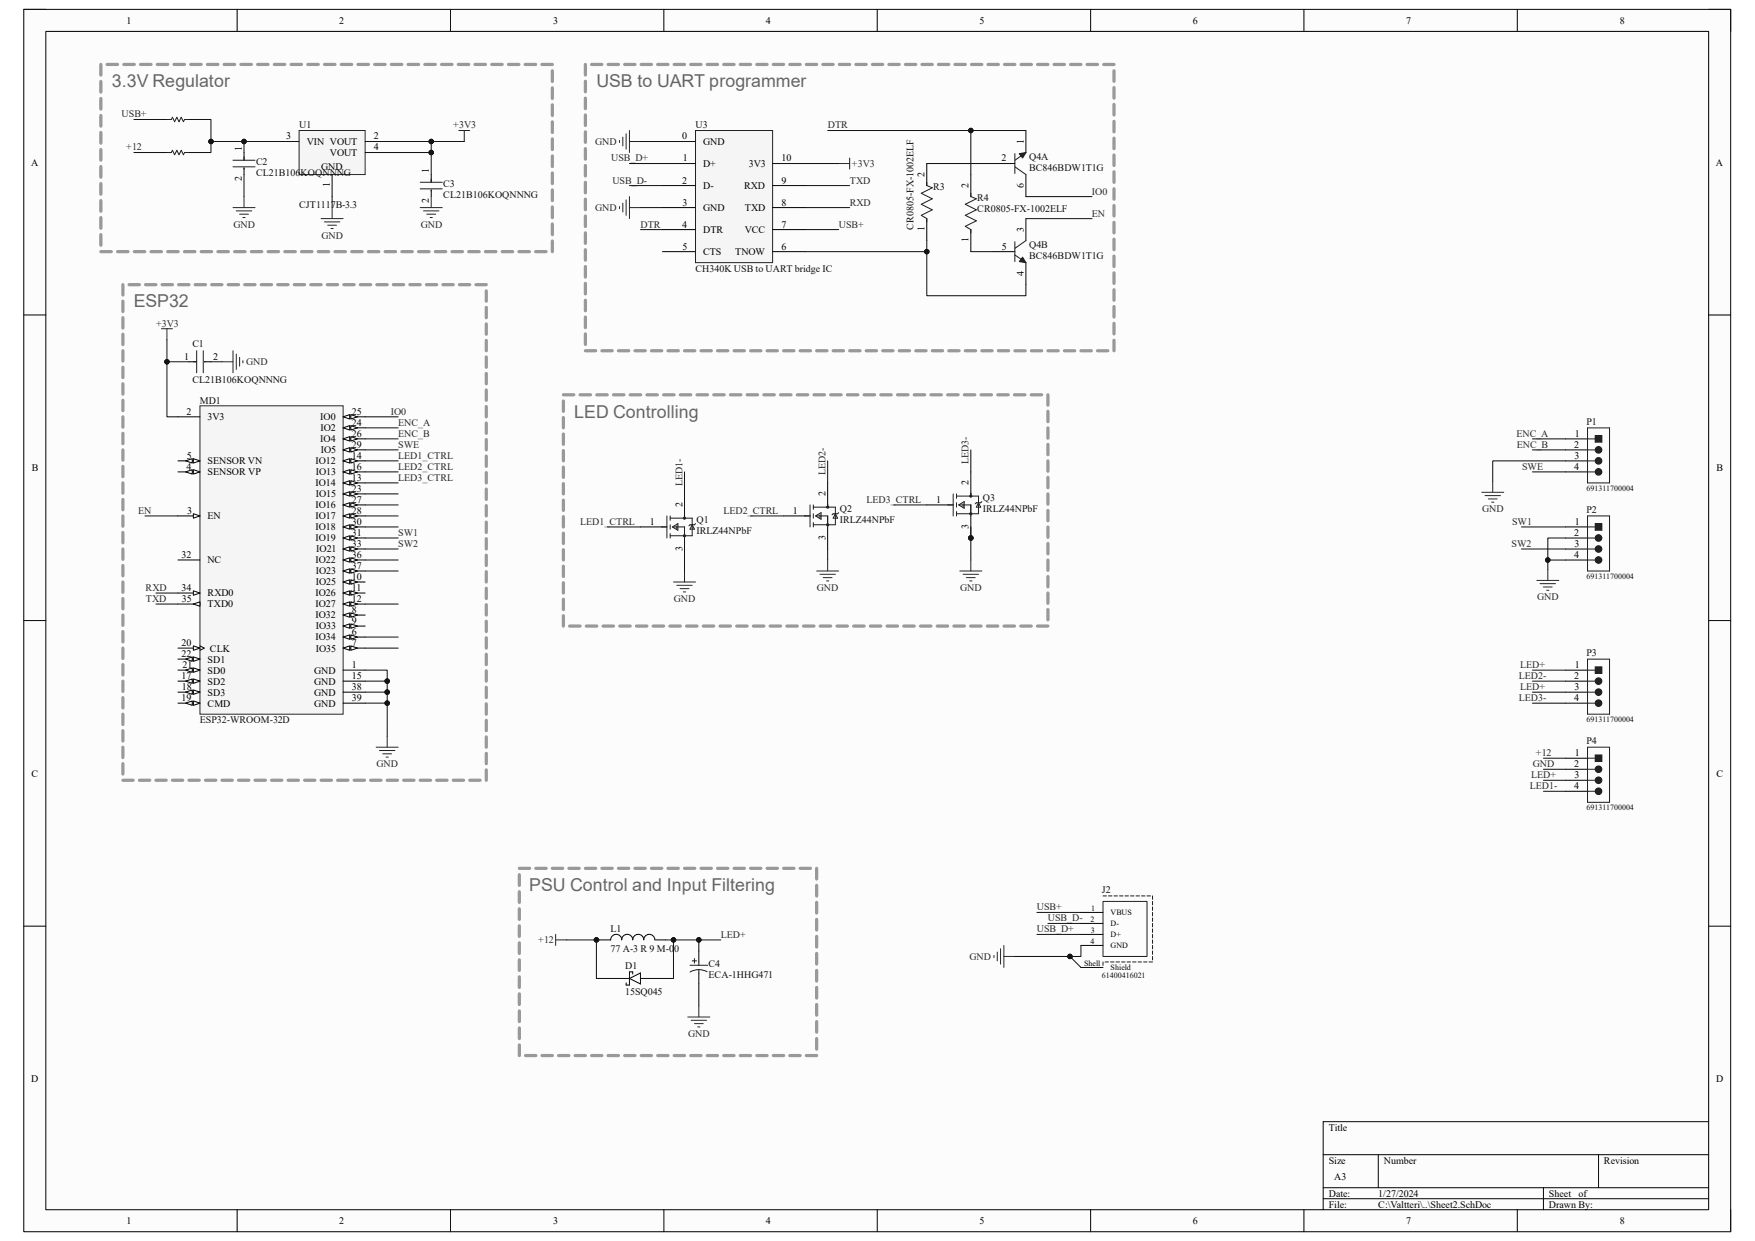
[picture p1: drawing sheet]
<svg xmlns="http://www.w3.org/2000/svg" width="297mm" height="210mm" viewBox="0 0 297 210" stroke-linecap="round" stroke-linejoin="round" font-family="sans-serif">
<path d="M4 1.6h288.9v206.8h-288.9z" fill-rule="evenodd" fill="#fcfcfc"/>
<path d="M4 1.6h288.9v206.8h-288.9z" fill="none" stroke="#000" stroke-width=".17"/>
<path d="M7.8 5.3h281.4v199.4h-281.4z" fill-rule="evenodd" fill="#fcfcfc"/>
<g fill="none" stroke="#000" stroke-width=".17">
<path d="M4 1.6h3.7M7.8 5.3h281.4v199.4h-281.4zM40.1 1.6v3.7M76.2 1.6v3.7M112.3 1.6v3.7M148.5 1.6v3.7M184.6 1.6v3.7M220.7 1.6v3.7M256.8 1.6v3.7M289.2 1.6h3.7v3.7M4 53.3h3.7M289.2 53.3h3.7"/>
<path d="M4 105h3.8M289.2 105h3.7M4 156.7h3.8M289.2 156.7h3.7M223.9 195.4h65.3M233.3 195.4v5.6M270.5 195.4v5.6M289.2 189.8h-65.3v14.9M40.1 204.7v3.7M76.2 204.7v3.7M112.4 204.7v3.7M148.5 204.7v3.7"/>
<path d="M184.6 204.7v3.7M220.7 204.7v3.7M223.9 201h65.3M223.9 202.9h65.3M256.8 204.7v3.7M261.2 201v3.7M292.9 204.7v3.7"/>
</g>
<path d="M33.8 68.7h24.3v52.2h-24.3z" fill-rule="evenodd" fill="#f5f5f5"/>
<path d="M33.8 68.7h24.3v52.2h-24.3z" fill="none" stroke="#262626" stroke-width=".17"/>
<path d="M30.1 70.5h3.7M30.1 78h3.7" fill="none" stroke="#000" stroke-width=".17"/>
<path d="M32.7 77.6l1.1 .4-1.1 .4z" fill="#fbfbfb"/>
<path d="M32.7 77.6l1.1 .4-1.1 .4z" fill="none" stroke="#000" stroke-width=".17"/>
<path d="M31.4 78l1.1-.4v.8z" fill="#fbfbfb"/>
<path d="M30.1 79.9h3.7M31.4 78l1.1-.4v.8z" fill="none" stroke="#000" stroke-width=".17"/>
<path d="M32.7 79.5l1.1 .4-1.1 .3z" fill="#fbfbfb"/>
<path d="M32.7 79.5l1.1 .4-1.1 .3z" fill="none" stroke="#000" stroke-width=".17"/>
<path d="M31.4 79.9l1.1-.4v.7z" fill="#fbfbfb"/>
<path d="M31.4 79.9l1.1-.4v.7zM58.1 70.5h3.7" fill="none" stroke="#000" stroke-width=".17"/>
<path d="M58.1 70.5l1.1-.3v.7z" fill="#fbfbfb"/>
<path d="M58.1 70.5l1.1-.3v.7z" fill="none" stroke="#000" stroke-width=".17"/>
<path d="M59.4 70.2l1.1 .3-1.1 .4z" fill="#fbfbfb"/>
<path d="M58.1 72.4h3.7M59.4 70.2l1.1 .3-1.1 .4z" fill="none" stroke="#000" stroke-width=".17"/>
<path d="M58.1 72.4l1.1-.4v.8z" fill="#fbfbfb"/>
<path d="M58.1 72.4l1.1-.4v.8z" fill="none" stroke="#000" stroke-width=".17"/>
<path d="M59.4 72l1.1 .4-1.1 .4z" fill="#fbfbfb"/>
<path d="M58.1 74.3h3.7M59.4 72l1.1 .4-1.1 .4z" fill="none" stroke="#000" stroke-width=".17"/>
<path d="M58.1 74.3l1.1-.4v.7z" fill="#fbfbfb"/>
<path d="M58.1 74.3l1.1-.4v.7z" fill="none" stroke="#000" stroke-width=".17"/>
<path d="M59.4 73.9l1.1 .4-1.1 .3z" fill="#fbfbfb"/>
<path d="M58.1 76.1h3.7M59.4 73.9l1.1 .4-1.1 .3z" fill="none" stroke="#000" stroke-width=".17"/>
<path d="M58.1 76.1l1.1-.3v.7z" fill="#fbfbfb"/>
<path d="M58.1 76.1l1.1-.3v.7z" fill="none" stroke="#000" stroke-width=".17"/>
<path d="M59.4 75.8l1.1 .3-1.1 .4z" fill="#fbfbfb"/>
<path d="M58.1 78h3.7M59.4 75.8l1.1 .3-1.1 .4z" fill="none" stroke="#000" stroke-width=".17"/>
<path d="M58.1 78l1.1-.4v.8z" fill="#fbfbfb"/>
<path d="M58.1 78l1.1-.4v.8z" fill="none" stroke="#000" stroke-width=".17"/>
<path d="M59.4 77.6l1.1 .4-1.1 .4z" fill="#fbfbfb"/>
<path d="M58.1 79.9h3.7M59.4 77.6l1.1 .4-1.1 .4z" fill="none" stroke="#000" stroke-width=".17"/>
<path d="M58.1 79.9l1.1-.4v.7z" fill="#fbfbfb"/>
<path d="M58.1 79.9l1.1-.4v.7z" fill="none" stroke="#000" stroke-width=".17"/>
<path d="M59.4 79.5l1.1 .4-1.1 .3z" fill="#fbfbfb"/>
<path d="M59.4 79.5l1.1 .4-1.1 .3zM58.1 81.7h3.7" fill="none" stroke="#000" stroke-width=".17"/>
<path d="M58.1 81.7l1.1-.4v.8z" fill="#fbfbfb"/>
<path d="M58.1 81.7l1.1-.4v.8z" fill="none" stroke="#000" stroke-width=".17"/>
<path d="M59.4 81.3l1.1 .4-1.1 .4z" fill="#fbfbfb"/>
<path d="M58.1 83.6h3.7M59.4 81.3l1.1 .4-1.1 .4z" fill="none" stroke="#000" stroke-width=".17"/>
<path d="M58.1 83.6l1.1-.4v.8z" fill="#fbfbfb"/>
<path d="M58.1 83.6l1.1-.4v.8z" fill="none" stroke="#000" stroke-width=".17"/>
<path d="M59.4 83.2l1.1 .4-1.1 .4z" fill="#fbfbfb"/>
<path d="M58.1 85.4h3.7M59.4 83.2l1.1 .4-1.1 .4z" fill="none" stroke="#000" stroke-width=".17"/>
<path d="M58.1 85.4l1.1-.3v.7z" fill="#fbfbfb"/>
<path d="M58.1 85.4l1.1-.3v.7z" fill="none" stroke="#000" stroke-width=".17"/>
<path d="M59.4 85.1l1.1 .3-1.1 .4z" fill="#fbfbfb"/>
<path d="M58.1 87.3h3.7M59.4 85.1l1.1 .3-1.1 .4z" fill="none" stroke="#000" stroke-width=".17"/>
<path d="M58.1 87.3l1.1-.4v.8z" fill="#fbfbfb"/>
<path d="M58.1 87.3l1.1-.4v.8z" fill="none" stroke="#000" stroke-width=".17"/>
<path d="M59.4 86.9l1.1 .4-1.1 .4z" fill="#fbfbfb"/>
<path d="M58.1 89.2h3.7M59.4 86.9l1.1 .4-1.1 .4z" fill="none" stroke="#000" stroke-width=".17"/>
<path d="M58.1 89.2l1.1-.4v.8z" fill="#fbfbfb"/>
<path d="M58.1 89.2l1.1-.4v.8z" fill="none" stroke="#000" stroke-width=".17"/>
<path d="M59.4 88.8l1.1 .4-1.1 .4z" fill="#fbfbfb"/>
<path d="M58.1 91h3.7M59.4 88.8l1.1 .4-1.1 .4z" fill="none" stroke="#000" stroke-width=".17"/>
<path d="M58.1 91l1.1-.3v.7z" fill="#fbfbfb"/>
<path d="M58.1 91l1.1-.3v.7z" fill="none" stroke="#000" stroke-width=".17"/>
<path d="M59.4 90.7l1.1 .3-1.1 .4z" fill="#fbfbfb"/>
<path d="M58.1 92.9h3.7M59.4 90.7l1.1 .3-1.1 .4z" fill="none" stroke="#000" stroke-width=".17"/>
<path d="M58.1 92.9l1.1-.4v.8z" fill="#fbfbfb"/>
<path d="M58.1 92.9l1.1-.4v.8z" fill="none" stroke="#000" stroke-width=".17"/>
<path d="M59.4 92.5l1.1 .4-1.1 .4z" fill="#fbfbfb"/>
<path d="M58.1 94.8h3.7M59.4 92.5l1.1 .4-1.1 .4z" fill="none" stroke="#000" stroke-width=".17"/>
<path d="M58.1 94.8l1.1-.4v.7z" fill="#fbfbfb"/>
<path d="M58.1 94.8l1.1-.4v.7z" fill="none" stroke="#000" stroke-width=".17"/>
<path d="M59.4 94.4l1.1 .4-1.1 .3z" fill="#fbfbfb"/>
<path d="M58.1 96.6h3.7M59.4 94.4l1.1 .4-1.1 .3z" fill="none" stroke="#000" stroke-width=".17"/>
<path d="M58.1 96.6l1.1-.3v.7z" fill="#fbfbfb"/>
<path d="M58.1 96.6l1.1-.3v.7z" fill="none" stroke="#000" stroke-width=".17"/>
<path d="M59.4 96.3l1.1 .3-1.1 .4z" fill="#fbfbfb"/>
<path d="M58.1 98.5h3.7M59.4 96.3l1.1 .3-1.1 .4z" fill="none" stroke="#000" stroke-width=".17"/>
<path d="M58.1 98.5l1.1-.4v.8z" fill="#fbfbfb"/>
<path d="M58.1 98.5l1.1-.4v.8z" fill="none" stroke="#000" stroke-width=".17"/>
<path d="M59.4 98.1l1.1 .4-1.1 .4z" fill="#fbfbfb"/>
<path d="M59.4 98.1l1.1 .4-1.1 .4zM58.1 100.4h3.7" fill="none" stroke="#000" stroke-width=".17"/>
<path d="M58.1 100.4l1.1-.4v.7z" fill="#fbfbfb"/>
<path d="M58.1 100.4l1.1-.4v.7z" fill="none" stroke="#000" stroke-width=".17"/>
<path d="M59.4 100l1.1 .4-1.1 .3z" fill="#fbfbfb"/>
<path d="M59.4 100l1.1 .4-1.1 .3zM58.1 102.2h3.7" fill="none" stroke="#000" stroke-width=".17"/>
<path d="M58.1 102.2l1.1-.4v.8z" fill="#fbfbfb"/>
<path d="M58.1 102.2l1.1-.4v.8z" fill="none" stroke="#000" stroke-width=".17"/>
<path d="M59.4 101.8l1.1 .4-1.1 .4z" fill="#fbfbfb"/>
<path d="M58.1 104.1h3.7M59.4 101.8l1.1 .4-1.1 .4z" fill="none" stroke="#000" stroke-width=".17"/>
<path d="M58.1 104.1l1.1-.4v.8z" fill="#fbfbfb"/>
<path d="M58.1 104.1l1.1-.4v.8z" fill="none" stroke="#000" stroke-width=".17"/>
<path d="M59.4 103.7l1.1 .4-1.1 .4z" fill="#fbfbfb"/>
<path d="M58.1 105.9h3.7M59.4 103.7l1.1 .4-1.1 .4z" fill="none" stroke="#000" stroke-width=".17"/>
<path d="M58.1 105.9l1.1-.3v.7z" fill="#fbfbfb"/>
<path d="M58.1 105.9l1.1-.3v.7z" fill="none" stroke="#000" stroke-width=".17"/>
<path d="M59.4 105.6l1.1 .3-1.1 .4z" fill="#fbfbfb"/>
<path d="M58.1 107.8h3.7M59.4 105.6l1.1 .3-1.1 .4z" fill="none" stroke="#000" stroke-width=".17"/>
<path d="M58.1 107.8l1.1-.4v.8z" fill="#fbfbfb"/>
<path d="M58.1 107.8l1.1-.4v.8z" fill="none" stroke="#000" stroke-width=".17"/>
<path d="M59.4 107.4l1.1 .4-1.1 .4z" fill="#fbfbfb"/>
<path d="M58.1 109.7h3.7M59.4 107.4l1.1 .4-1.1 .4z" fill="none" stroke="#000" stroke-width=".17"/>
<path d="M58.1 109.7l1.1-.4v.8z" fill="#fbfbfb"/>
<path d="M58.1 109.7l1.1-.4v.8z" fill="none" stroke="#000" stroke-width=".17"/>
<path d="M59.4 109.3l1.1 .4-1.1 .4z" fill="#fbfbfb"/>
<path d="M30.1 87.3h3.7M59.4 109.3l1.1 .4-1.1 .4z" fill="none" stroke="#000" stroke-width=".17"/>
<path d="M32.7 86.9l1.1 .4-1.1 .4z" fill="#fbfbfb"/>
<path d="M30.1 94.8h3.7M32.7 86.9l1.1 .4-1.1 .4zM30.1 100.4h3.7" fill="none" stroke="#000" stroke-width=".17"/>
<path d="M32.7 100l1.1 .4-1.1 .3z" fill="#fbfbfb"/>
<path d="M32.7 100l1.1 .4-1.1 .3zM30.1 109.7h3.7" fill="none" stroke="#000" stroke-width=".17"/>
<path d="M32.7 109.3l1.1 .4-1.1 .4z" fill="#fbfbfb"/>
<path d="M30.1 119h3.7M32.7 109.3l1.1 .4-1.1 .4zM33.8 109.3l.8 .4-.8 .4" fill="none" stroke="#000" stroke-width=".17"/>
<path d="M32.7 118.6l1.1 .4-1.1 .4z" fill="#fbfbfb"/>
<path d="M32.7 118.6l1.1 .4-1.1 .4z" fill="none" stroke="#000" stroke-width=".17"/>
<path d="M31.4 119l1.1-.4v.8z" fill="#fbfbfb"/>
<path d="M30.1 111.5h3.7M31.4 119l1.1-.4v.8z" fill="none" stroke="#000" stroke-width=".17"/>
<path d="M32.7 111.2l1.1 .3-1.1 .4z" fill="#fbfbfb"/>
<path d="M32.7 111.2l1.1 .3-1.1 .4z" fill="none" stroke="#000" stroke-width=".17"/>
<path d="M31.4 111.5l1.1-.3v.7z" fill="#fbfbfb"/>
<path d="M30.1 113.4h3.7M31.4 111.5l1.1-.3v.7z" fill="none" stroke="#000" stroke-width=".17"/>
<path d="M32.7 113l1.1 .4-1.1 .4z" fill="#fbfbfb"/>
<path d="M32.7 113l1.1 .4-1.1 .4z" fill="none" stroke="#000" stroke-width=".17"/>
<path d="M31.4 113.4l1.1-.4v.8z" fill="#fbfbfb"/>
<path d="M30.1 115.3h3.7M31.4 113.4l1.1-.4v.8z" fill="none" stroke="#000" stroke-width=".17"/>
<path d="M32.7 114.9l1.1 .4-1.1 .3z" fill="#fbfbfb"/>
<path d="M32.7 114.9l1.1 .4-1.1 .3z" fill="none" stroke="#000" stroke-width=".17"/>
<path d="M31.4 115.3l1.1-.4v.7z" fill="#fbfbfb"/>
<path d="M30.1 117.1h3.7M31.4 115.3l1.1-.4v.7z" fill="none" stroke="#000" stroke-width=".17"/>
<path d="M32.7 116.8l1.1 .3-1.1 .4z" fill="#fbfbfb"/>
<path d="M32.7 116.8l1.1 .3-1.1 .4z" fill="none" stroke="#000" stroke-width=".17"/>
<path d="M31.4 117.1l1.1-.3v.7z" fill="#fbfbfb"/>
<path d="M30.1 102.2h3.7M31.4 117.1l1.1-.3v.7z" fill="none" stroke="#000" stroke-width=".17"/>
<path d="M32.7 102.2l1.1-.4v.8z" fill="#fbfbfb"/>
<path d="M32 61.2h1.3M34.6 61.2h1.1M32.7 102.2l1.1-.4v.8zM58.1 113.4h3.7M58.1 115.3h3.7M58.1 117.1h3.7M58.1 119h3.7" fill="none" stroke="#000" stroke-width=".17"/>
<path d="M27.3 55.6h1.9M28.2 55.6v1.9M39.4 59.4v3.7M40 59.9v2.6M37.6 61.2h1.8M40.6 60.5v1.5M41.1 61v.4M63.7 126.4h3.7M64.2 127h2.6M64.8 127.6h1.5M65.3 128.1h.4M65.5 124.6v1.8" fill="none" stroke="#262626" stroke-width=".17"/>
<path d="M33.3 59.4v3.7M34.4 59.4v3.7M32.7 61.2h.6M34.6 61.2h.2" fill="none" stroke="#1c1c1c" stroke-width=".17"/>
<path d="M50.6 22.1h11.2v7.4h-11.2z" fill-rule="evenodd" fill="#f5f5f5"/>
<g fill="none" stroke="#262626" stroke-width=".17">
<path d="M39.4 35.1h3.8M40 35.7h2.6M40.6 36.2h1.4M41.1 36.8h.4M41.3 33.3v1.8M50.6 22.1h11.2v7.4h-11.2zM54.3 37h3.8M54.9 37.6h2.6M55.5 38.1h1.5M56 38.7h.4M56.2 35.1v1.9M71.1 35.1h3.7"/>
<path d="M71.7 35.7h2.6M72.2 36.2h1.5M72.8 36.8h.4M73 33.3v1.8M77.6 22.1h1.9M78.6 22.1v1.8M141.9 27.7h1.9M143.8 26.7v1.9"/>
</g>
<g fill="none" stroke="#000" stroke-width=".17">
<path d="M26.4 25.8h1.8M26.4 20.2h1.8M32 25.8h1.8M32 20.2h1.8M41.3 25.8v1.3M41.3 28.4v1.1M46.9 23.9h3.7M56.2 29.5v3.8M61.8 23.9h3.7M61.8 25.8h3.7M73 29.5v1.3M73 32.1v1.2"/>
<path d="M173.6 37v3.7M168 42.6h3.8M173.6 44.4v3.8"/>
</g>
<g fill="none" stroke="#1c1c1c" stroke-width=".17">
<path d="M28.2 20.2h.8l.2-.4 .4 .8 .3-.8 .4 .8 .4-.8 .3 .8 .2-.4h.8M28.2 25.8h.8l.2-.4 .4 .8 .3-.8 .4 .8 .4-.8 .3 .8 .2-.4h.8M39.4 27.1h3.8M39.4 28.2h3.8M41.3 26.6v.5M41.3 28.4v.2M71.1 30.8h3.7M71.1 32h3.7M73 30.3v.5M73 32.1v.2M171.8 40.9v3.4M171.8 43.1l1.8 1.3"/>
<path d="M173.6 40.7l-1.8 1.3"/>
</g>
<g fill="none" stroke="#999" stroke-width=".55">
<path d="M17.1 10.9v1.8M17.1 13.8v1.8M17.1 16.7v1.8M17.1 19.5v1.8M18.1 10.9h1.8M21 10.9h1.7M23.8 10.9h1.8M26.6 10.9h1.8M29.5 10.9h1.7M32.3 10.9h1.7M35.1 10.9h1.8M37.9 10.9h1.8"/>
<path d="M40.8 10.9h1.7M43.6 10.9h1.8M46.4 10.9h1.8M49.3 10.9h1.7M52.1 10.9h1.8M54.9 10.9h1.8M57.8 10.9h1.7M60.6 10.9h1.7M63.4 10.9h1.8M66.2 10.9h1.8M69.1 10.9h1.7M71.9 10.9h1.8"/>
<path d="M74.7 10.9h1.8M77.6 10.9h1.7M80.4 10.9h1.8M83.2 10.9h1.8M86.1 10.9h1.7M88.9 10.9h1.8M91.7 10.9h1.8M93.5 12v1.8M93.5 14.9v1.8M93.5 17.7v1.8M17.1 22.4v1.8M17.1 25.3v1.8"/>
<path d="M17.1 28.2v1.8M17.1 31.1v1.8M17.1 33.9v1.8M17.1 36.8v1.8M17.1 39.7v1.8M93.5 20.6v1.8M93.5 23.5v1.8M93.5 26.4v1.8M93.5 29.3v1.8M93.5 32.1v1.8M93.5 35v1.8M93.5 37.9v1.8"/>
<path d="M17.1 42.6h1.7M19.9 42.6h1.8M20.8 48.2v1.7M20.8 51v1.7M20.8 53.8v1.7M20.8 56.6v1.7M20.8 59.4v1.7M21.8 48.2h1.8M22.7 42.6h1.8M24.6 48.2h1.8M25.6 42.6h1.7M27.4 48.2h1.8"/>
<path d="M28.4 42.6h1.8M30.2 48.2h1.8M31.2 42.6h1.8M33 48.2h1.8M34 42.6h1.8M35.8 48.2h1.8M36.9 42.6h1.7M38.6 48.2h1.8M39.7 42.6h1.8M41.4 48.2h1.8M42.5 42.6h1.8M44.2 48.2h1.8"/>
<path d="M45.4 42.6h1.7M47 48.2h1.7M48.2 42.6h1.8M49.8 48.2h1.7M51 42.6h1.8M52.6 48.2h1.7M53.9 42.6h1.7M55.4 48.2h1.7M56.7 42.6h1.8M58.2 48.2h1.7M59.5 42.6h1.8M61 48.2h1.7"/>
<path d="M62.3 42.6h1.8M63.8 48.2h1.7M65.2 42.6h1.7M66.6 48.2h1.7M68 42.6h1.8M69.4 48.2h1.7M70.8 42.6h1.8M72.2 48.2h1.7M73.7 42.6h1.7M75 48.2h1.7M76.5 42.6h1.8M77.8 48.2h1.7"/>
<path d="M79.3 42.6h1.8M80.5 48.2h1.8M82.2 42.6h1.7M82.3 49.2v1.8M82.3 52v1.8M82.3 54.8v1.8M82.3 57.6v1.8M85 42.6h1.8M87.8 42.6h1.8M90.7 42.6h1.7M93.5 40.8v1.8M20.8 62.2v1.7"/>
<path d="M20.8 64.9v1.8M20.8 67.7v1.8M20.8 70.5v1.8M20.8 73.3v1.8M20.8 76.1v1.8M20.8 78.9v1.8M82.3 60.4v1.8M82.3 63.2v1.7M82.3 66v1.7M82.3 68.8v1.7M82.3 71.6v1.7M82.3 74.4v1.7"/>
<path d="M82.3 77.2v1.7M82.3 80v1.7M20.8 81.7v1.8M20.8 84.5v1.8M20.8 87.3v1.8M20.8 90.1v1.8M20.8 92.9v1.8M20.8 95.7v1.7M20.8 98.5v1.7M82.3 82.8v1.7M82.3 85.6v1.7M82.3 88.4v1.7"/>
<path d="M82.3 91.2v1.7M82.3 94v1.7M82.3 96.7v1.8M82.3 99.5v1.8M20.8 101.3v1.7M20.8 104.1v1.7M20.8 106.9v1.7M20.8 109.7v1.7M20.8 112.5v1.7M20.8 115.3v1.7M20.8 118.1v1.7M82.3 102.3v1.8"/>
<path d="M82.3 105.1v1.8M82.3 107.9v1.8M82.3 110.7v1.8M82.3 113.5v1.8M82.3 116.3v1.8M82.3 119.1v1.8M20.8 120.9v1.7M20.8 123.7v1.7M20.8 126.4v1.8M20.8 129.2v1.8M20.8 132h1.7M23.6 132h1.7"/>
<path d="M26.4 132h1.7M29.2 132h1.7M32 132h1.7M34.8 132h1.7M37.6 132h1.7M40.4 132h1.7M43.2 132h1.7M46 132h1.7M48.8 132h1.7M51.5 132h1.8M54.3 132h1.8M57.1 132h1.8"/>
<path d="M59.9 132h1.8M62.7 132h1.8M65.5 132h1.8M68.3 132h1.8M71.1 132h1.8M73.9 132h1.8M76.7 132h1.8M79.5 132h1.7M82.3 121.9v1.8M82.3 124.7v1.7M82.3 127.5v1.7M82.3 130.3v1.7"/>
</g>
<path d="M173.1 43.5l.5 .9-1.1-.1z" fill="#1c1c1c"/>
<path d="M171.8 26v3.4M171.8 28.2l1.8 1.3M173.6 25.8l-1.8 1.3M173.1 43.5l.5 .9-1.1-.1z" fill="none" stroke="#1c1c1c" stroke-width=".17"/>
<path d="M168 27.7h3.8M173.6 22.1v3.7M173.6 29.5v3.8" fill="none" stroke="#000" stroke-width=".17"/>
<path d="M172.5 26l1.1-.2-.5 .9z" fill="#1c1c1c"/>
<g fill="none" stroke="#1c1c1c" stroke-width=".17">
<path d="M156.8 30.8v.6l1 .4-1.9 .9 1.9 .9-1.9 1 1.9 .9-1.9 .9 .9 .6v.6M164.3 32.7v.6l.9 .3-1.8 1 1.8 .9-1.8 .9 1.8 1-1.8 .9 .9 .6v.5M172.5 26l1.1-.2-.5 .9zM111.9 89.2h1M112.9 87.3v3.7M113.4 87.7h3.7v3h-3.7M113.4 87.3v.8M113.4 88.8v.8M113.4 90.3v.7M113.8 89.2l.9-.6v1.1zM114 89.2h1.8v1.8M114.5 89v.6"/>
<path d="M115.8 87.1v.6M117.1 88.8l.4 .8h-.7zM117.7 88.6l-.2 .2h-.7l-.2 .2M136.2 87.3h.9M137.1 85.4v3.8M137.6 85.4v.8M137.6 86.9v.8M137.6 88.4v.8M137.6 85.8h3.8v3h-3.8M138 87.3l1-.5v1.1zM138.2 87.3h1.9v1.9M138.8 87.1v.6"/>
<path d="M140.1 85.3v.5M141.4 86.9l.3 .8h-.7zM141.9 86.8l-.2 .1h-.7l-.2 .2M116.8 163.4h3M117.1 162.6h.8M117.5 162.2v.8M118.3 164.1l.7 .1 .7 .2M118.3 164.1l-.8 .1-.7 .3M118.3 162.8v.6M118.3 164.1v.6"/>
<circle cx="115.8" cy="87.7" r=".19"/>
<circle cx="115.8" cy="90.7" r=".19"/>
<circle cx="140.1" cy="85.8" r=".19"/>
<circle cx="140.1" cy="88.8" r=".19"/>
</g>
<g fill="none" stroke="#000" stroke-width=".17">
<path d="M156.8 27.7v3.7M156.8 37v3.7M164.3 29.5v3.8M164.3 38.9v3.7M108.4 89.2h3.7M115.8 83.6v3.7M115.8 91v3.8M132.6 87.3h3.7M140.1 81.7v3.7M140.1 89.2v3.7M105.2 159a.95 .95 0 0 0-.9-.9 .95 .95 0 0 0-1 1h-1.8M107.1 159a.95 .95 0 0 0-1-.9 .95 .95 0 0 0-.9 1"/>
<path d="M109 159a.95 .95 0 0 0-1-.9 .95 .95 0 0 0-.9 1M110.8 159.1h1.9M110.8 159a.95 .95 0 0 0-.9-.9 .95 .95 0 0 0-1 1M104.7 165.6h1.8M106.5 165.6l1.9-.9v1.8zM107.1 164.8v-.3h-.6v2.2h-.5v-.4M108.4 165.6h1.9M118.3 160.9v1.9M118.3 164.7v1.8"/>
</g>
<g fill="none" stroke="#999" stroke-width=".55">
<path d="M99.1 10.9v1.8M99.1 13.8v1.7M99.1 16.6v1.8M99.1 19.5v1.7M100.1 10.9h1.8M102.9 10.9h1.8M105.7 10.9h1.8M108.5 10.9h1.8M111.3 10.9h1.7M114.1 10.9h1.7M116.9 10.9h1.7M119.7 10.9h1.7"/>
<path d="M122.5 10.9h1.7M125.3 10.9h1.7M128.1 10.9h1.7M130.9 10.9h1.7M133.7 10.9h1.7M136.5 10.9h1.7M139.3 10.9h1.7M142 10.9h1.8M144.8 10.9h1.8M147.6 10.9h1.8M150.4 10.9h1.8M153.2 10.9h1.8"/>
<path d="M156 10.9h1.8M158.8 10.9h1.8M161.6 10.9h1.8M164.4 10.9h1.8M167.2 10.9h1.8M170 10.9h1.8M172.8 10.9h1.8M175.6 10.9h1.7M178.4 10.9h1.7M181.2 10.9h1.7M184 10.9h1.7M186.8 10.9h1.7"/>
<path d="M188.5 12v1.8M188.5 14.8v1.8M188.5 17.7v1.8M99.1 22.3v1.8M99.1 25.2v1.7M99.1 28v1.8M99.1 30.9v1.7M99.1 33.7v1.8M99.1 36.6v1.7M99.1 39.4v1.8M188.5 20.5v1.8M188.5 23.4v1.8"/>
<path d="M188.5 26.2v1.8M188.5 29.1v1.8M188.5 31.9v1.8M188.5 34.8v1.8M188.5 37.6v1.8M99.1 42.3v1.7M99.1 45.1v1.8M99.1 48v1.7M99.1 50.8v1.8M99.1 53.7v1.7M99.1 56.5v1.8M99.1 59.4h1.7"/>
<path d="M101.9 59.4h1.7M104.7 59.4h1.7M107.5 59.4h1.7M110.3 59.4h1.7M113 59.4h1.8M115.8 59.4h1.8M118.6 59.4h1.8M121.4 59.4h1.8M124.2 59.4h1.8M127 59.4h1.8M129.8 59.4h1.8M132.6 59.4h1.8"/>
<path d="M135.4 59.4h1.8M138.2 59.4h1.8M141 59.4h1.7M143.8 59.4h1.7M146.6 59.4h1.7M149.4 59.4h1.7M152.2 59.4h1.7M155 59.4h1.7M157.8 59.4h1.7M160.6 59.4h1.7M163.4 59.4h1.7M166.2 59.4h1.7"/>
<path d="M169 59.4h1.7M171.8 59.4h1.7M174.6 59.4h1.7M177.3 59.4h1.8M180.1 59.4h1.8M182.9 59.4h1.8M185.7 59.4h1.8M188.5 40.5v1.8M188.5 43.3v1.8M188.5 46.2v1.8M188.5 49v1.8M188.5 51.9v1.8"/>
<path d="M188.5 54.7v1.8M188.5 57.6v1.8M87.9 148v1.8M87.9 150.9v1.8M87.9 153.8v1.8M87.9 156.7v1.8M87.9 159.6v1.8M87.9 146.9h1.7M90.7 146.9h1.7M93.5 146.9h1.7M96.3 146.9h1.7M99.1 146.9h1.7"/>
<path d="M101.9 146.9h1.7M104.7 146.9h1.7M107.5 146.9h1.7M110.3 146.9h1.7M113 146.9h1.8M115.8 146.9h1.8M118.6 146.9h1.8M121.4 146.9h1.8M124.2 146.9h1.8M127 146.9h1.8M129.8 146.9h1.8M132.6 146.9h1.8"/>
<path d="M135.4 146.9h1.8M138.2 146.9v1.8M138.2 149.8v1.8M138.2 152.7v1.8M138.2 155.6v1.8M138.2 158.5v1.8M87.9 162.4v1.8M87.9 165.3v1.8M87.9 168.2v1.8M87.9 171.1v1.8M87.9 174v1.8M87.9 176.8v1.8"/>
<path d="M88.9 178.6h1.8M91.7 178.6h1.8M94.5 178.6h1.8M97.3 178.6h1.8M100.1 178.6h1.8M102.9 178.6h1.8M105.7 178.6h1.8M108.5 178.6h1.8M111.3 178.6h1.8M114.1 178.6h1.7M116.9 178.6h1.7M119.7 178.6h1.7"/>
<path d="M122.5 178.6h1.7M125.3 178.6h1.7M128.1 178.6h1.7M130.9 178.6h1.7M133.7 178.6h1.7M136.5 178.6h1.7M138.2 161.4v1.8M138.2 164.2v1.8M138.2 167.1v1.8M138.2 170v1.8M138.2 172.9v1.8M138.2 175.8v1.8"/>
</g>
<g fill="none" stroke="#262626" stroke-width=".17">
<path d="M114 98.5h3.7M114.5 99.1h2.6M115.1 99.6h1.5M115.8 96.6v1.9M138.2 96.6h3.7M138.8 97.2h2.6M139.3 97.8h1.5M139.9 98.3h.4M140.1 94.8v1.8M115.7 100.2h.3M94 158.1v1.9M94 159.1h1.9"/>
<path d="M116.4 172.1h3.7M117 172.7h2.6M117.5 173.2h1.5M118.1 173.8h.4M118.3 170.2v1.9"/>
</g>
<circle cx="164.3" cy="91" r=".37" fill="#0e0e0e"/>
<circle cx="164.3" cy="91" r=".37" fill="none" stroke="#0e0e0e" stroke-width=".17"/>
<path d="M156.8 85.4h3.8M164.3 87.3v3.7" fill="none" stroke="#000" stroke-width=".17"/>
<circle cx="164.3" cy="91" r=".37" fill="#0e0e0e"/>
<circle cx="164.3" cy="91" r=".37" fill="none" stroke="#0e0e0e" stroke-width=".17"/>
<path d="M164.3 79.9v3.7" fill="none" stroke="#000" stroke-width=".17"/>
<g fill="none" stroke="#1c1c1c" stroke-width=".17">
<path d="M160.4 85.4h.9M161.3 83.6v3.7M161.9 83.6v.7M161.9 85.1v.7M161.9 86.6v.7M161.9 84h3.7v2.9h-3.7M162.2 85.4l1-.5v1.1zM162.4 85.4h1.9v1.9M163 85.3v.5M164.3 83.4v.6M165.6 85.1l.4 .7h-.8zM166.2 84.9l-.2 .2h-.8l-.2 .2"/>
<circle cx="164.3" cy="84" r=".19"/>
<circle cx="164.3" cy="86.9" r=".19"/>
</g>
<path d="M162.4 96.6h3.8M163 97.2h2.6M163.6 97.8h1.4M164.1 98.3h.4M164.3 94.8v1.8" fill="none" stroke="#262626" stroke-width=".17"/>
<g fill="none" stroke="#999" stroke-width=".55">
<path d="M95.3 67.9v1.7M95.3 70.7v1.7M95.3 73.5v1.7M95.3 76.2v1.8M95.3 79v1.8M95.3 66.8h1.8M98.2 66.8h1.7M101 66.8h1.8M103.8 66.8h1.8M106.7 66.8h1.7M109.5 66.8h1.7M112.3 66.8h1.8"/>
<path d="M115.1 66.8h1.8M118 66.8h1.7M120.8 66.8h1.8M123.6 66.8h1.8M126.4 66.8h1.8M129.3 66.8h1.7M132.1 66.8h1.8M134.9 66.8h1.8M137.8 66.8h1.7M140.6 66.8h1.8M143.4 66.8h1.8M146.2 66.8h1.8"/>
<path d="M149.1 66.8h1.7M151.9 66.8h1.8M154.7 66.8h1.8M157.5 66.8h1.8M160.4 66.8h1.7M163.2 66.8h1.8M166 66.8h1.8M168.9 66.8h1.7M171.7 66.8h1.8M174.5 66.8h1.8M177.3 66.8v1.8M177.3 69.6v1.8"/>
<path d="M177.3 72.4v1.8M177.3 75.2v1.8M177.3 78v1.7M95.3 81.8v1.8M95.3 84.6v1.8M95.3 87.4v1.8M95.3 90.2v1.8M95.3 93v1.8M95.3 95.8v1.8M95.3 98.6v1.8M177.3 80.8v1.7M177.3 83.6v1.7"/>
<path d="M177.3 86.4v1.7M177.3 89.2v1.7M177.3 92v1.7M177.3 94.8v1.7M177.3 97.6v1.7M95.3 101.4v1.8M95.3 104.2v1.7M96.4 105.9h1.8M99.2 105.9h1.8M102.1 105.9h1.7M104.9 105.9h1.8M107.7 105.9h1.8"/>
<path d="M110.5 105.9h1.8M113.4 105.9h1.7M116.2 105.9h1.8M119 105.9h1.8M121.9 105.9h1.7M124.7 105.9h1.7M127.5 105.9h1.8M130.3 105.9h1.8M133.2 105.9h1.7M136 105.9h1.8M138.8 105.9h1.8M141.6 105.9h1.8"/>
<path d="M144.5 105.9h1.7M147.3 105.9h1.8M150.1 105.9h1.8M153 105.9h1.7M155.8 105.9h1.7M158.6 105.9h1.8M161.4 105.9h1.8M164.3 105.9h1.7M167.1 105.9h1.8M169.9 105.9h1.8M172.8 105.9h1.7M175.6 105.9h1.7"/>
<path d="M177.3 100.4v1.7M177.3 103.2v1.7"/>
</g>
<circle cx="270.5" cy="91" r=".56" fill="#1c1c1c"/>
<g fill="none" stroke="#1c1c1c" stroke-width=".17">
<path d="M268.7 91h1.3M268.7 89.2h1.3"/>
<circle cx="270.5" cy="91" r=".56"/>
</g>
<path d="M264.9 91h3.8M264.9 89.2h3.8" fill="none" stroke="#000" stroke-width=".17"/>
<path d="M270 88.6h1.1v1.1h-1.1z" fill-rule="evenodd" fill="#1c1c1c"/>
<path d="M270 88.6h1.1v1.1h-1.1z" fill="none" stroke="#1c1c1c" stroke-width=".17"/>
<circle cx="270.5" cy="94.8" r=".56" fill="#1c1c1c"/>
<circle cx="270.5" cy="94.8" r=".56" fill="none" stroke="#1c1c1c" stroke-width=".17"/>
<circle cx="270.5" cy="92.9" r=".56" fill="#1c1c1c"/>
<g fill="none" stroke="#1c1c1c" stroke-width=".17">
<path d="M268.7 92.9h1.3M268.7 94.8h1.3M268.7 87.3h3.7v9.3h-3.7z"/>
<circle cx="270.5" cy="92.9" r=".56"/>
</g>
<path d="M264.9 92.9h3.8M264.9 94.8h3.8" fill="none" stroke="#000" stroke-width=".17"/>
<path d="M260.1 98.2h3.7M260.6 98.8h2.6M261.2 99.3h1.5M261.8 99.9h.3M261.9 96.4v1.8" fill="none" stroke="#262626" stroke-width=".17"/>
<circle cx="270.5" cy="76.1" r=".56" fill="#1c1c1c"/>
<g fill="none" stroke="#1c1c1c" stroke-width=".17">
<path d="M268.7 76.1h1.3M268.7 74.3h1.3"/>
<circle cx="270.5" cy="76.1" r=".56"/>
</g>
<path d="M264.9 76.1h3.8M264.9 74.3h3.8" fill="none" stroke="#000" stroke-width=".17"/>
<path d="M270 73.7h1.1v1.1h-1.1z" fill-rule="evenodd" fill="#1c1c1c"/>
<path d="M270 73.7h1.1v1.1h-1.1z" fill="none" stroke="#1c1c1c" stroke-width=".17"/>
<circle cx="270.5" cy="79.9" r=".56" fill="#1c1c1c"/>
<circle cx="270.5" cy="79.9" r=".56" fill="none" stroke="#1c1c1c" stroke-width=".17"/>
<circle cx="270.5" cy="78" r=".56" fill="#1c1c1c"/>
<g fill="none" stroke="#1c1c1c" stroke-width=".17">
<path d="M268.7 78h1.3M268.7 79.9h1.3M268.7 72.4h3.7v9.3h-3.7z"/>
<circle cx="270.5" cy="78" r=".56"/>
</g>
<path d="M264.9 78h3.8M264.9 79.9h3.8" fill="none" stroke="#000" stroke-width=".17"/>
<path d="M250.8 83.3h3.7M251.3 83.9h2.6M251.9 84.4h1.5M252.4 85h.4M252.6 81.4v1.9" fill="none" stroke="#262626" stroke-width=".17"/>
<circle cx="270.5" cy="130.2" r=".56" fill="#1c1c1c"/>
<g fill="none" stroke="#1c1c1c" stroke-width=".17">
<path d="M268.7 130.2h1.3M268.7 128.3h1.3"/>
<circle cx="270.5" cy="130.2" r=".56"/>
</g>
<path d="M264.9 130.2h3.8M264.9 128.3h3.8" fill="none" stroke="#000" stroke-width=".17"/>
<path d="M270 127.8h1.1v1.1h-1.1z" fill-rule="evenodd" fill="#1c1c1c"/>
<path d="M270 127.8h1.1v1.1h-1.1z" fill="none" stroke="#1c1c1c" stroke-width=".17"/>
<circle cx="270.5" cy="133.9" r=".56" fill="#1c1c1c"/>
<circle cx="270.5" cy="133.9" r=".56" fill="none" stroke="#1c1c1c" stroke-width=".17"/>
<circle cx="270.5" cy="132" r=".56" fill="#1c1c1c"/>
<g fill="none" stroke="#1c1c1c" stroke-width=".17">
<path d="M268.7 132h1.3M268.7 133.9h1.3M268.7 126.4h3.7v9.4h-3.7z"/>
<circle cx="270.5" cy="132" r=".56"/>
</g>
<path d="M264.9 132h3.8M264.9 133.9h3.8" fill="none" stroke="#000" stroke-width=".17"/>
<circle cx="270.5" cy="115.3" r=".56" fill="#1c1c1c"/>
<g fill="none" stroke="#1c1c1c" stroke-width=".17">
<path d="M268.7 115.3h1.3M268.7 113.4h1.3"/>
<circle cx="270.5" cy="115.3" r=".56"/>
</g>
<path d="M264.9 115.3h3.8M264.9 113.4h3.8" fill="none" stroke="#000" stroke-width=".17"/>
<path d="M270 112.9h1.1v1.1h-1.1z" fill-rule="evenodd" fill="#1c1c1c"/>
<path d="M270 112.9h1.1v1.1h-1.1z" fill="none" stroke="#1c1c1c" stroke-width=".17"/>
<circle cx="270.5" cy="119" r=".56" fill="#1c1c1c"/>
<circle cx="270.5" cy="119" r=".56" fill="none" stroke="#1c1c1c" stroke-width=".17"/>
<circle cx="270.5" cy="117.1" r=".56" fill="#1c1c1c"/>
<g fill="none" stroke="#1c1c1c" stroke-width=".17">
<path d="M268.7 117.1h1.3M268.7 119h1.3M268.7 111.5h3.7v9.4h-3.7z"/>
<circle cx="270.5" cy="117.1" r=".56"/>
</g>
<path d="M264.9 117.1h3.8M264.9 119h3.8" fill="none" stroke="#000" stroke-width=".17"/>
<path d="M117.7 22.1h13.1v22.3h-13.1z" fill-rule="evenodd" fill="#f5f5f5"/>
<g fill="none" stroke="#262626" stroke-width=".17">
<path d="M104.8 23.8v.3M104.8 34.9v.4M105.4 23.2v1.5M105.4 34.4v1.5M106 22.6v2.7M106 33.8v2.6M106.5 22.1v3.7M106.5 33.3v3.7M106.5 24h1.9M106.5 35.1h1.9M117.7 22.1h13.1v22.3h-13.1zM169.9 160v3.7"/>
<path d="M168.2 161.7v.3M168.8 161.1v1.5M169.3 160.6v2.6M169.9 161.9h1.9"/>
</g>
<g fill="none" stroke="#000" stroke-width=".17">
<path d="M112.1 27.7h5.6M112.1 31.4h5.6M112.1 35.1h5.6M112.1 38.9h5.6M112.1 24h5.6M130.8 27.7h5.5M130.8 31.4h5.5M130.8 35.1h5.5M130.8 38.9h5.5M112.1 42.6h5.6M130.8 42.6h5.5M182.9 154.4h3.8"/>
<path d="M182.9 156.3h3.8M182.9 158.1h3.8M182.9 160h3.8M182.9 163.7h3.8"/>
</g>
<g fill="none" stroke="#1c1c1c" stroke-width=".17">
<path d="M186.7 152.5h7.4v9.4h-7.4zM186.7 151.6h.6M187.6 151.6h.6M188.5 151.6h.6M189.5 151.6h.5M190.4 151.6h.6M191.3 151.6h.6M192.3 151.6h.5M193.2 151.6h.6M194.1 151.6h.6M195.1 151.6v.6M195.1 152.5v.6"/>
<path d="M195.1 153.5v.6M195.1 154.4v.6M195.1 155.3v.6M195.1 156.3v.6M195.1 157.2v.6M195.1 158.1v.6M195.1 159.1v.5M195.1 160v.6M186.7 162.8v.6M187 162.8h.6M187.9 162.8h.6M188.9 162.8h.6"/>
<path d="M189.8 162.8h.6M190.7 162.8h.6M191.7 162.8h.6M192.6 162.8h.6M193.5 162.8h.6M194.5 162.8h.6M195.1 160.9v.6M195.1 161.9v.5"/>
</g>
<path d="M61.8 115.3h3.7" fill="none" stroke="#0e0e0e" stroke-width=".17"/>
<circle cx="65.5" cy="115.3" r=".37" fill="#0e0e0e"/>
<g fill="none" stroke="#0e0e0e" stroke-width=".17">
<path d="M61.8 117.1h3.7"/>
<circle cx="65.5" cy="115.3" r=".37"/>
</g>
<circle cx="65.5" cy="117.1" r=".37" fill="#0e0e0e"/>
<g fill="none" stroke="#0e0e0e" stroke-width=".17">
<path d="M61.8 119h3.7"/>
<circle cx="65.5" cy="117.1" r=".37"/>
</g>
<circle cx="65.5" cy="119" r=".37" fill="#0e0e0e"/>
<g fill="none" stroke="#0e0e0e" stroke-width=".17">
<path d="M41.3 29.5v3.8M65.5 25.8h7.5M61.8 70.5h5.6M24.5 87.3h5.6"/>
<circle cx="65.5" cy="119" r=".37"/>
</g>
<circle cx="73" cy="25.8" r=".37" fill="#0e0e0e"/>
<g fill="none" stroke="#0e0e0e" stroke-width=".17">
<path d="M73 23.9h5.6"/>
<circle cx="73" cy="25.8" r=".37"/>
</g>
<circle cx="73" cy="23.9" r=".37" fill="#0e0e0e"/>
<g fill="none" stroke="#0e0e0e" stroke-width=".17">
<path d="M22.7 20.2h3.7M22.7 25.8h3.7M46.9 23.9h-5.6v1.9"/>
<circle cx="73" cy="23.9" r=".37"/>
</g>
<circle cx="41.3" cy="23.9" r=".37" fill="#0e0e0e"/>
<g fill="none" stroke="#0e0e0e" stroke-width=".17">
<path d="M41.3 23.9h-5.6v1.9h-1.9"/>
<circle cx="41.3" cy="23.9" r=".37"/>
</g>
<circle cx="35.7" cy="23.9" r=".37" fill="#0e0e0e"/>
<circle cx="35.7" cy="23.9" r=".37" fill="none" stroke="#0e0e0e" stroke-width=".17"/>
<circle cx="41.3" cy="23.9" r=".37" fill="#0e0e0e"/>
<g fill="none" stroke="#0e0e0e" stroke-width=".17">
<path d="M33.8 20.2h1.9v3.7"/>
<circle cx="41.3" cy="23.9" r=".37"/>
</g>
<circle cx="35.7" cy="23.9" r=".37" fill="#0e0e0e"/>
<g fill="none" stroke="#0e0e0e" stroke-width=".17">
<path d="M61.8 78h5.6M61.8 79.9h5.6M61.8 72.4h5.6M61.8 74.3h5.6M61.8 76.1h5.6M61.8 81.7h5.6M61.8 83.6h5.6M61.8 85.4h5.6M26.4 100.4h3.7M26.4 102.2h3.7M61.8 113.4h3.7v11.2"/>
<circle cx="35.7" cy="23.9" r=".37"/>
</g>
<circle cx="65.5" cy="115.3" r=".37" fill="#0e0e0e"/>
<circle cx="65.5" cy="115.3" r=".37" fill="none" stroke="#0e0e0e" stroke-width=".17"/>
<circle cx="65.5" cy="117.1" r=".37" fill="#0e0e0e"/>
<circle cx="65.5" cy="117.1" r=".37" fill="none" stroke="#0e0e0e" stroke-width=".17"/>
<circle cx="65.5" cy="119" r=".37" fill="#0e0e0e"/>
<g fill="none" stroke="#0e0e0e" stroke-width=".17">
<path d="M65.5 23.9h7.5v5.6"/>
<circle cx="65.5" cy="119" r=".37"/>
</g>
<circle cx="73" cy="23.9" r=".37" fill="#0e0e0e"/>
<circle cx="73" cy="23.9" r=".37" fill="none" stroke="#0e0e0e" stroke-width=".17"/>
<circle cx="73" cy="25.8" r=".37" fill="#0e0e0e"/>
<g fill="none" stroke="#0e0e0e" stroke-width=".17">
<path d="M28.2 61.2h3.8"/>
<circle cx="73" cy="25.8" r=".37"/>
</g>
<circle cx="28.2" cy="61.2" r=".37" fill="#0e0e0e"/>
<g fill="none" stroke="#0e0e0e" stroke-width=".17">
<path d="M28.2 57.5v13h1.9M35.7 61.2h1.9"/>
<circle cx="28.2" cy="61.2" r=".37"/>
</g>
<circle cx="28.2" cy="61.2" r=".37" fill="#0e0e0e"/>
<g fill="none" stroke="#0e0e0e" stroke-width=".17">
<path d="M56.2 33.3v1.8M106.5 31.4h5.6M106.5 27.7h5.6M136.3 35.1h7.5M136.3 31.4h7.5M136.3 27.7h5.6M156.8 27.7h11.2M164.3 22.1v7.4M164.3 42.6h3.7M61.8 87.3h5.6M61.8 89.2h5.6M61.8 91h5.6"/>
<path d="M61.8 92.9h5.6M61.8 94.8h5.6M61.8 96.6h5.6M61.8 107.8h5.6M61.8 109.7h5.6M61.8 102.2h5.6"/>
<circle cx="28.2" cy="61.2" r=".37"/>
</g>
<circle cx="164.3" cy="22.1" r=".37" fill="#0e0e0e"/>
<g fill="none" stroke="#0e0e0e" stroke-width=".17">
<path d="M173.6 33.3h11.2M173.6 37h11.2M95.9 159.1h5.6"/>
<circle cx="164.3" cy="22.1" r=".37"/>
</g>
<circle cx="100.9" cy="159.1" r=".37" fill="#0e0e0e"/>
<g fill="none" stroke="#0e0e0e" stroke-width=".17">
<path d="M112.7 159.1h5.6v1.8"/>
<circle cx="100.9" cy="159.1" r=".37"/>
</g>
<circle cx="114" cy="159.1" r=".37" fill="#0e0e0e"/>
<circle cx="114" cy="159.1" r=".37" fill="none" stroke="#0e0e0e" stroke-width=".17"/>
<circle cx="118.3" cy="159.1" r=".37" fill="#0e0e0e"/>
<g fill="none" stroke="#0e0e0e" stroke-width=".17">
<path d="M118.3 159.1h3.7M118.3 166.5v3.7"/>
<circle cx="118.3" cy="159.1" r=".37"/>
</g>
<circle cx="118.3" cy="159.1" r=".37" fill="#0e0e0e"/>
<g fill="none" stroke="#0e0e0e" stroke-width=".17">
<path d="M100.9 159.1v6.5h3.8"/>
<circle cx="118.3" cy="159.1" r=".37"/>
</g>
<circle cx="100.9" cy="159.1" r=".37" fill="#0e0e0e"/>
<g fill="none" stroke="#0e0e0e" stroke-width=".17">
<path d="M114 159.1v6.5h-3.7"/>
<circle cx="100.9" cy="159.1" r=".37"/>
</g>
<circle cx="114" cy="159.1" r=".37" fill="#0e0e0e"/>
<g fill="none" stroke="#0e0e0e" stroke-width=".17">
<path d="M115.8 79.9v3.7M140.1 78v3.7M164.3 76.1v3.8M102.8 89.2h5.6M115.8 94.8v1.8M127 87.3h5.6M140.1 92.9v1.9M164.3 89.2v5.6"/>
<circle cx="114" cy="159.1" r=".37"/>
</g>
<circle cx="164.3" cy="91" r=".37" fill="#0e0e0e"/>
<g fill="none" stroke="#0e0e0e" stroke-width=".17">
<path d="M259.3 74.3h5.6M259.3 76.1h5.6M264.9 78h-12.3v3.4M151.3 85.4h5.5M257.5 92.9h7.4M264.9 91h-3v5.4"/>
<circle cx="164.3" cy="91" r=".37"/>
</g>
<circle cx="261.9" cy="94.8" r=".37" fill="#0e0e0e"/>
<g fill="none" stroke="#0e0e0e" stroke-width=".17">
<path d="M261.9 94.8h3"/>
<circle cx="261.9" cy="94.8" r=".37"/>
</g>
<circle cx="261.9" cy="94.8" r=".37" fill="#0e0e0e"/>
<g fill="none" stroke="#0e0e0e" stroke-width=".17">
<path d="M140.1 22.1h33.5M259.3 79.9h5.6M257.5 89.2h7.4M259.3 113.4h5.6M259.3 117.1h5.6M259.3 115.3h5.6M259.3 119h5.6M261.2 128.3h3.7M261.2 130.2h3.7M261.2 132h3.7M261.2 133.9h3.7"/>
<circle cx="261.9" cy="94.8" r=".37"/>
</g>
<circle cx="164.3" cy="22.1" r=".37" fill="#0e0e0e"/>
<g fill="none" stroke="#0e0e0e" stroke-width=".17">
<path d="M156.8 40.7v1.9"/>
<circle cx="164.3" cy="22.1" r=".37"/>
</g>
<circle cx="156.8" cy="42.6" r=".37" fill="#0e0e0e"/>
<g fill="none" stroke="#0e0e0e" stroke-width=".17">
<path d="M136.3 42.6h20.5v7.4h16.8v-1.8"/>
<circle cx="156.8" cy="42.6" r=".37"/>
</g>
<circle cx="156.8" cy="42.6" r=".37" fill="#0e0e0e"/>
<g fill="none" stroke="#0e0e0e" stroke-width=".17">
<path d="M108.4 38.9h3.7M108.4 24h3.7M108.4 35.1h3.7M136.3 38.9h5.6M175.5 154.4h7.4M175.5 158.1h7.4M177.3 156.3h5.6M182.9 160v1.9h-11.1"/>
<circle cx="156.8" cy="42.6" r=".37"/>
</g>
<circle cx="181.1" cy="161.9" r=".37" fill="#0e0e0e"/>
<g fill="none" stroke="#0e0e0e" stroke-width=".17">
<path d="M181.1 161.9l1.8 1.8"/>
<circle cx="181.1" cy="161.9" r=".37"/>
</g>
<circle cx="181.1" cy="161.9" r=".37" fill="#0e0e0e"/>
<circle cx="181.1" cy="161.9" r=".37" fill="none" stroke="#0e0e0e" stroke-width=".17"/>
<g font-size="3" fill="#666">
<text x="18.9" y="14.7">3.3V Regulator</text>
<text x="100.9" y="14.7">USB to UART programmer</text>
<text x="22.6" y="52">ESP32</text>
<text x="97.2" y="70.7">LED Controlling</text>
<text x="89.6" y="150.8">PSU Control and Input Filtering</text>
</g>
<g font-size="1.7">
<text x="21.4" y="4">1</text>
<text x="57.4" y="4">2</text>
<text x="93.6" y="4">3</text>
<text x="129.6" y="4">4</text>
<text x="165.8" y="4">5</text>
<text x="201.8" y="4">6</text>
<text x="238" y="4">7</text>
<text x="274.1" y="4">8</text>
<text x="48.4" y="23.6">3</text>
<text x="63.3" y="23.6">2</text>
<text x="115.4" y="23.6">0</text>
<text x="5.3" y="28">A</text>
<text x="40.9" y="25.6" transform="rotate(-90 40.9 25.6)">1</text>
<text x="51.9" y="24.5">VIN VOUT</text>
<text x="54.4" y="28.8">GND</text>
<text x="55.8" y="26.4">VOUT</text>
<text x="63.3" y="25.4">4</text>
<text x="72.6" y="29.3" transform="rotate(-90 72.6 29.3)">1</text>
<text x="115.6" y="27.3">1</text>
<text x="119" y="28.2">D+</text>
<text x="119" y="24.5">GND</text>
<text x="126.7" y="28.2">3V3</text>
<text x="132.2" y="27.3">10</text>
<text x="156.5" y="29.9" transform="rotate(-90 156.5 29.9)">2</text>
<text x="169.5" y="27.3">2</text>
<text x="173.3" y="24.3" transform="rotate(-90 173.3 24.3)">1</text>
<text x="290.4" y="28">A</text>
<text x="40.9" y="30.7" transform="rotate(-90 40.9 30.7)">2</text>
<text x="55.8" y="31.7" transform="rotate(-90 55.8 31.7)">1</text>
<text x="72.6" y="34.4" transform="rotate(-90 72.6 34.4)">2</text>
<text x="115.4" y="31.1">2</text>
<text x="115.5" y="34.8">3</text>
<text x="119" y="32">D-</text>
<text x="119" y="35.7">GND</text>
<text x="125.9" y="32">RXD</text>
<text x="126.1" y="35.7">TXD</text>
<text x="132.2" y="34.8">8</text>
<text x="132.2" y="31.1">9</text>
<text x="163.9" y="31.8" transform="rotate(-90 163.9 31.8)">2</text>
<text x="173.3" y="31.8" transform="rotate(-90 173.3 31.8)">6</text>
<text x="115.4" y="38.5">4</text>
<text x="119" y="39.5">DTR</text>
<text x="126" y="39.5">VCC</text>
<text x="132.2" y="38.5">7</text>
<text x="156.5" y="39.1" transform="rotate(-90 156.5 39.1)">1</text>
<text x="163.9" y="41" transform="rotate(-90 163.9 41)">1</text>
<text x="173.3" y="39.2" transform="rotate(-90 173.3 39.2)">3</text>
<text x="115.5" y="42.2">5</text>
<text x="119" y="43.2">CTS</text>
<text x="124.4" y="43.2">TNOW</text>
<text x="132.2" y="42.2">6</text>
<text x="169.5" y="42.2">5</text>
<text x="173.3" y="46.7" transform="rotate(-90 173.3 46.7)">4</text>
<text x="31.2" y="60.9">1</text>
<text x="36.1" y="60.9">2</text>
<text x="31.6" y="70.2">2</text>
<text x="35.1" y="71.1">3V3</text>
<text x="54.2" y="71.1">IO0</text>
<text x="59.6" y="70.2">25</text>
<text x="31.6" y="77.6">5</text>
<text x="54.2" y="74.8">IO4</text>
<text x="54.2" y="73">IO2</text>
<text x="54.3" y="76.7">IO5</text>
<text x="59.6" y="72.1">24</text>
<text x="59.6" y="73.9">26</text>
<text x="59.6" y="75.8">29</text>
<text x="59.6" y="77.6">14</text>
<text x="266.4" y="75.8">2</text>
<text x="266.5" y="77.6">3</text>
<text x="266.5" y="73.9">1</text>
<text x="5.4" y="79.8">B</text>
<text x="31.6" y="79.5">4</text>
<text x="35.1" y="78.6">SENSOR VN</text>
<text x="35.1" y="80.4">SENSOR VP</text>
<text x="53.4" y="78.6">IO12</text>
<text x="53.4" y="82.3">IO14</text>
<text x="53.4" y="80.4">IO13</text>
<text x="59.6" y="79.5">16</text>
<text x="59.6" y="81.4">13</text>
<text x="59.6" y="83.2">23</text>
<text x="139.7" y="83.9" transform="rotate(-90 139.7 83.9)">2</text>
<text x="163.9" y="82.1" transform="rotate(-90 163.9 82.1)">2</text>
<text x="266.4" y="79.5">4</text>
<text x="290.5" y="79.8">B</text>
<text x="31.7" y="87">3</text>
<text x="35.1" y="87.9">EN</text>
<text x="53.4" y="86">IO16</text>
<text x="53.4" y="87.9">IO17</text>
<text x="53.4" y="89.7">IO18</text>
<text x="53.4" y="84.2">IO15</text>
<text x="59.6" y="85.1">27</text>
<text x="59.6" y="87">28</text>
<text x="59.6" y="88.8">30</text>
<text x="110" y="88.8">1</text>
<text x="115.5" y="85.8" transform="rotate(-90 115.5 85.8)">2</text>
<text x="134.2" y="87">1</text>
<text x="158.5" y="85.1">1</text>
<text x="163.9" y="89.5" transform="rotate(-90 163.9 89.5)">3</text>
<text x="266.5" y="88.8">1</text>
<text x="30.7" y="94.4">32</text>
<text x="35.1" y="95.3">NC</text>
<text x="53.4" y="91.6">IO19</text>
<text x="53.4" y="95.3">IO22</text>
<text x="53.5" y="93.5">IO21</text>
<text x="59.6" y="90.7">31</text>
<text x="59.6" y="92.5">33</text>
<text x="59.6" y="94.4">36</text>
<text x="115.5" y="93.2" transform="rotate(-90 115.5 93.2)">3</text>
<text x="139.7" y="91.4" transform="rotate(-90 139.7 91.4)">3</text>
<text x="266.4" y="90.7">2</text>
<text x="266.4" y="94.4">4</text>
<text x="266.5" y="92.5">3</text>
<text x="30.7" y="100">34</text>
<text x="30.8" y="101.9">35</text>
<text x="35.1" y="100.9">RXD0</text>
<text x="53.4" y="100.9">IO26</text>
<text x="53.4" y="97.2">IO23</text>
<text x="53.4" y="99.1">IO25</text>
<text x="59.6" y="96.3">37</text>
<text x="59.6" y="98.1">10</text>
<text x="59.6" y="100">11</text>
<text x="59.6" y="101.9">12</text>
<text x="35.1" y="102.8">TXD0</text>
<text x="53.4" y="102.8">IO27</text>
<text x="53.4" y="104.6">IO32</text>
<text x="53.4" y="106.5">IO33</text>
<text x="59.6" y="103.7">8</text>
<text x="59.6" y="105.6">9</text>
<text x="59.6" y="107.4">6</text>
<text x="30.7" y="109.3">20</text>
<text x="30.7" y="111.2">22</text>
<text x="30.9" y="113.1">21</text>
<text x="35.1" y="112.1">SD1</text>
<text x="35.5" y="110.3">CLK</text>
<text x="53.4" y="108.4">IO34</text>
<text x="53.4" y="110.3">IO35</text>
<text x="59.6" y="109.3">7</text>
<text x="59.6" y="113.1">1</text>
<text x="266.5" y="113.1">1</text>
<text x="30.7" y="118.7">19</text>
<text x="30.7" y="114.9">17</text>
<text x="30.8" y="116.8">18</text>
<text x="35.1" y="119.6">CMD</text>
<text x="35.1" y="114">SD0</text>
<text x="35.1" y="115.9">SD2</text>
<text x="35.1" y="117.7">SD3</text>
<text x="53.2" y="114">GND</text>
<text x="53.2" y="115.9">GND</text>
<text x="53.2" y="117.7">GND</text>
<text x="53.2" y="119.6">GND</text>
<text x="59.6" y="114.9">15</text>
<text x="59.6" y="116.8">38</text>
<text x="59.6" y="118.7">39</text>
<text x="266.4" y="114.9">2</text>
<text x="266.4" y="118.7">4</text>
<text x="266.5" y="116.8">3</text>
<text x="5.3" y="131.4">C</text>
<text x="266.4" y="129.8">2</text>
<text x="266.5" y="131.7">3</text>
<text x="266.5" y="128">1</text>
<text x="290.5" y="131.4">C</text>
<text x="266.4" y="133.6">4</text>
<text x="5.3" y="183.2">D</text>
<text x="290.4" y="183.2">D</text>
<text x="224.9" y="191.3">Title</text>
<text x="224.9" y="196.9">Size</text>
<text x="234.2" y="196.9">Number</text>
<text x="271.4" y="196.9">Revision</text>
<text x="224.9" y="202.5">Date:</text>
<text x="225.8" y="199.7">A3</text>
<text x="233.3" y="202.5">1/27/2024</text>
<text x="262.1" y="202.5">Sheet</text>
<text x="267.2" y="202.5">of</text>
<text x="21.4" y="207.2">1</text>
<text x="57.4" y="207.2">2</text>
<text x="93.6" y="207.2">3</text>
<text x="129.6" y="207.2">4</text>
<text x="165.8" y="207.2">5</text>
<text x="201.8" y="207.2">6</text>
<text x="224.9" y="204.4">File:</text>
<text x="233.3" y="204.4">C:\Valtteri\..\Sheet2.SchDoc</text>
<text x="238" y="207.2">7</text>
<text x="262.1" y="204.4">Drawn By:</text>
<text x="274.1" y="207.2">8</text>
</g>
<g font-size="1.7" fill="#262626">
<text x="20.6" y="19.9">USB+</text>
<text x="76.7" y="21.7">+3V3</text>
<text x="140.1" y="21.7">DTR</text>
<text x="21.4" y="25.4">+12</text>
<text x="100.7" y="24.5">GND</text>
<text x="103.4" y="27.3">USB_D+</text>
<text x="144.2" y="28.2">+3V3</text>
<text x="100.7" y="35.7">GND</text>
<text x="103.6" y="31.1">USB_D-</text>
<text x="143.8" y="34.8">RXD</text>
<text x="143.8" y="31.1">TXD</text>
<text x="184.8" y="32.9">IO0</text>
<text x="39.5" y="38.5">GND</text>
<text x="54.4" y="40.4">GND</text>
<text x="71.2" y="38.5">GND</text>
<text x="108.4" y="38.5">DTR</text>
<text x="141.9" y="38.5">USB+</text>
<text x="184.8" y="36.7">EN</text>
<text x="26.4" y="55.3">+3V3</text>
<text x="41.7" y="61.8">GND</text>
<text x="66.1" y="70.2">IO0</text>
<text x="67.4" y="77.6">LED1_CTRL</text>
<text x="67.4" y="72.1">ENC_A</text>
<text x="67.4" y="73.9">ENC_B</text>
<text x="67.4" y="75.8">SWE</text>
<text x="256.6" y="73.9">ENC_A</text>
<text x="256.7" y="75.8">ENC_B</text>
<text x="67.4" y="79.5">LED2_CTRL</text>
<text x="67.4" y="81.4">LED3_CTRL</text>
<text x="115.5" y="82.2" transform="rotate(-90 115.5 82.2)">LED1-</text>
<text x="139.7" y="80.3" transform="rotate(-90 139.7 80.3)">LED2-</text>
<text x="163.9" y="78.4" transform="rotate(-90 163.9 78.4)">LED3-</text>
<text x="257.6" y="79.5">SWE</text>
<text x="23.4" y="87">EN</text>
<text x="98.2" y="88.8">LED1_CTRL</text>
<text x="122.4" y="87">LED2_CTRL</text>
<text x="146.6" y="85.1">LED3_CTRL</text>
<text x="250.8" y="86.7">GND</text>
<text x="255.9" y="88.8">SW1</text>
<text x="67.4" y="90.7">SW1</text>
<text x="67.4" y="92.5">SW2</text>
<text x="255.8" y="92.5">SW2</text>
<text x="24.6" y="100">RXD</text>
<text x="24.7" y="101.9">TXD</text>
<text x="114" y="101.9">GND</text>
<text x="138.3" y="100">GND</text>
<text x="162.5" y="100">GND</text>
<text x="260.1" y="101.6">GND</text>
<text x="257.3" y="113.1">LED+</text>
<text x="257" y="114.9">LED2-</text>
<text x="257" y="118.7">LED3-</text>
<text x="257.3" y="116.8">LED+</text>
<text x="63.7" y="129.8">GND</text>
<text x="259.1" y="131.7">LED+</text>
<text x="259.4" y="129.8">GND</text>
<text x="259.9" y="128">+12</text>
<text x="258.9" y="133.6">LED1-</text>
<text x="175.5" y="154.1">USB+</text>
<text x="177.3" y="155.9">USB_D-</text>
<text x="91.1" y="159.6">+12</text>
<text x="122" y="158.7">LED+</text>
<text x="175.5" y="157.8">USB_D+</text>
<text x="164.1" y="162.4">GND</text>
<text x="116.5" y="175.5">GND</text>
</g>
<g font-size="1.7" fill="#0e0e0e">
<text x="50.6" y="21.7">U1</text>
<text x="117.7" y="21.7">U3</text>
<text x="43.3" y="27.9">C2</text>
<text x="43.3" y="29.8">CL21B106KOQNNNG</text>
<text x="174.2" y="27.1">Q4A</text>
<text x="174.2" y="29">BC846BDW1T1G</text>
<text x="50.6" y="35.1">CJT1117B-3.3</text>
<text x="75" y="31.6">C3</text>
<text x="75" y="33.5">CL21B106KOQNNNG</text>
<text x="157.9" y="32.2">R3</text>
<text x="165.4" y="34">R4</text>
<text x="165.4" y="35.9">CR0805-FX-1002ELF</text>
<text x="154.6" y="38.9" transform="rotate(-90 154.6 38.9)">CR0805-FX-1002ELF</text>
<text x="117.7" y="46">CH340K USB to UART bridge IC</text>
<text x="174.2" y="42">Q4B</text>
<text x="174.2" y="43.9">BC846BDW1T1G</text>
<text x="32.6" y="58.8">C1</text>
<text x="32.6" y="64.8">CL21B106KOQNNNG</text>
<text x="33.8" y="68.3">MD1</text>
<text x="268.5" y="71.9">P1</text>
<text x="117.9" y="88.4">Q1</text>
<text x="142.1" y="86.6">Q2</text>
<text x="142.1" y="88.4">IRLZ44NPbF</text>
<text x="166.3" y="84.7">Q3</text>
<text x="166.3" y="86.6">IRLZ44NPbF</text>
<text x="268.5" y="86.8">P2</text>
<text x="117.9" y="90.3">IRLZ44NPbF</text>
<text x="268.5" y="111">P3</text>
<text x="33.8" y="122.4">ESP32-WROOM-32D</text>
<text x="268.5" y="125.9">P4</text>
<text x="186.5" y="151.1">J2</text>
<text x="103.3" y="157.8">L1</text>
<text x="103.3" y="161.1">77 A-3 R 9 M-00</text>
<text x="105.8" y="163.9">D1</text>
<text x="119.9" y="163.6">C4</text>
<text x="119.9" y="165.4">ECA-1HHG471</text>
<text x="105.8" y="168.4">15SQ045</text>
</g>
<g font-size="1.4" fill="#0e0e0e">
<text x="268.5" y="83.1">691311700004</text>
<text x="268.5" y="98">691311700004</text>
<text x="268.5" y="122.3">691311700004</text>
<text x="268.5" y="137.2">691311700004</text>
<text x="186.5" y="165.5">61400416021</text>
</g>
<g font-size="1.4">
<text x="184.5" y="156">2</text>
<text x="184.7" y="154.1">1</text>
<text x="188" y="154.9">VBUS</text>
<text x="184.5" y="159.7">4</text>
<text x="184.6" y="157.9">3</text>
<text x="188" y="156.7">D-</text>
<text x="188" y="158.6">D+</text>
<text x="188" y="160.4">GND</text>
<text x="183.5" y="163.4">Shell</text>
<text x="188" y="164.2">Shield</text>
</g>
</svg>
